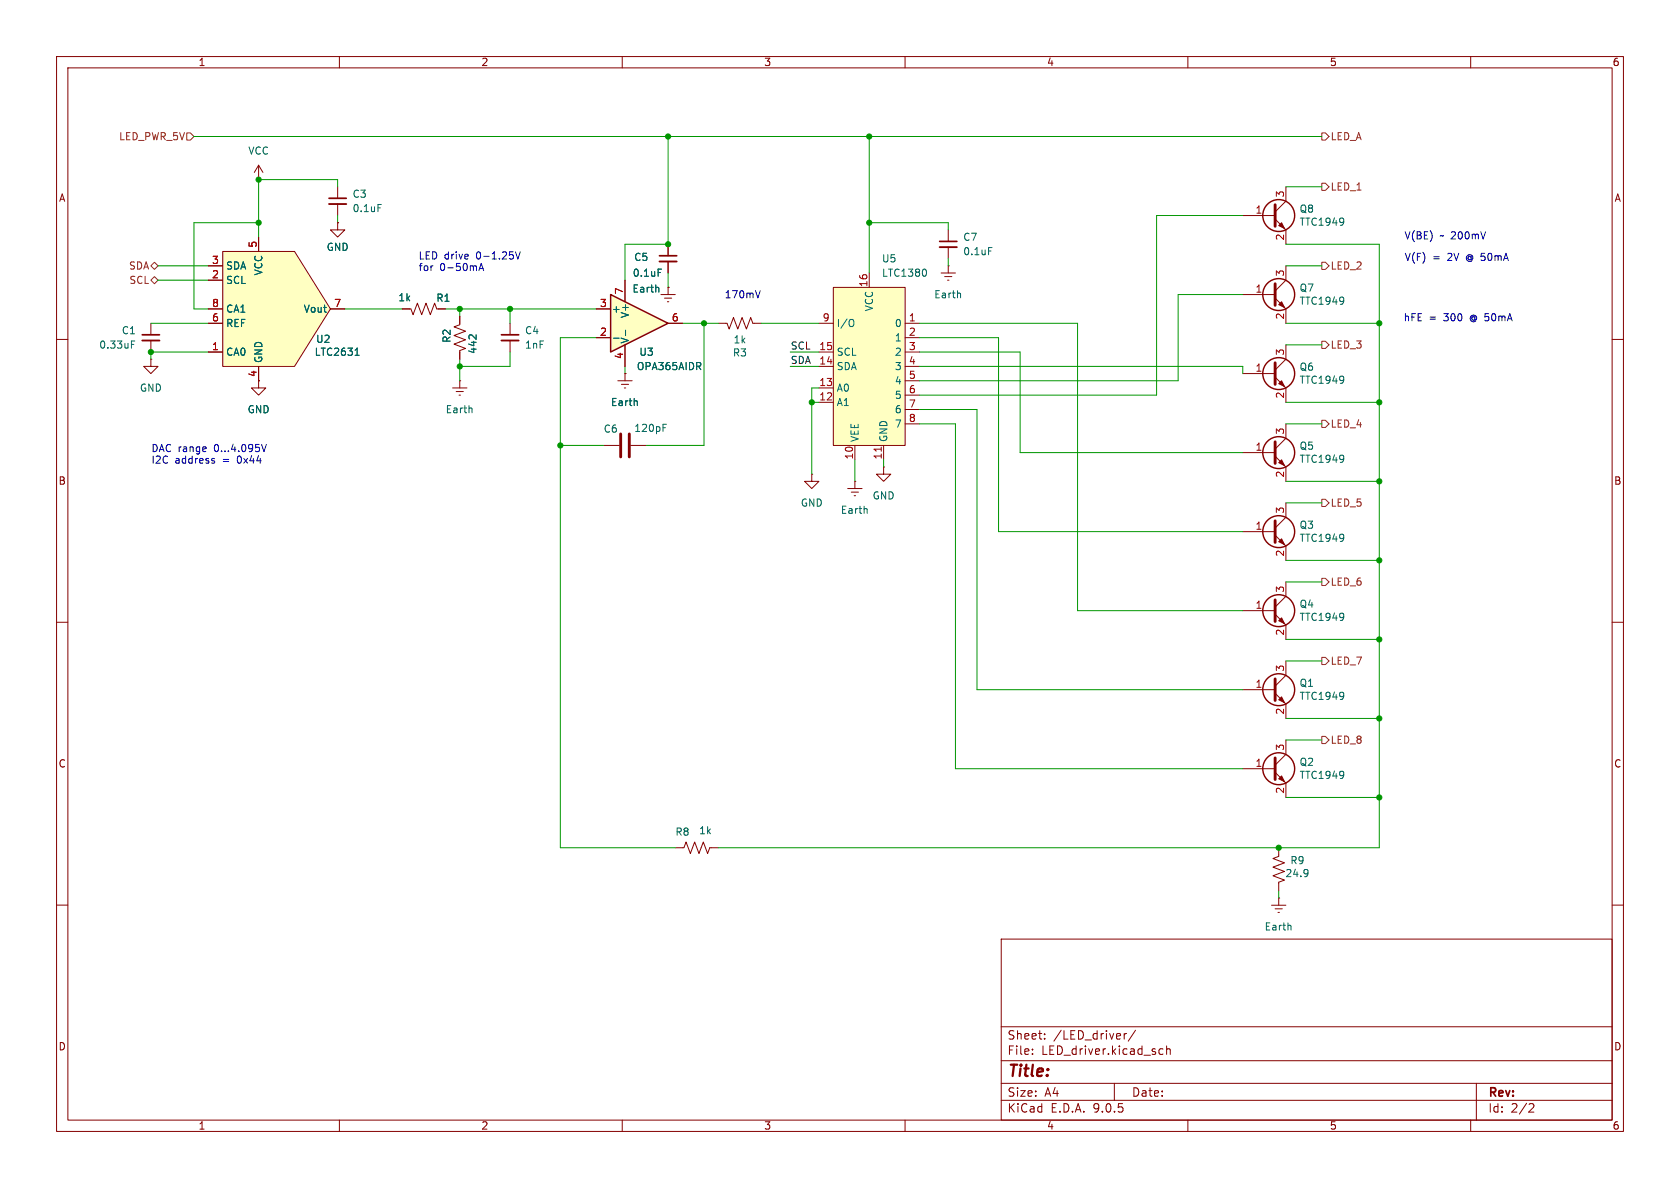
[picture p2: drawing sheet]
<svg xmlns="http://www.w3.org/2000/svg" width="297mm" height="210mm" viewBox="0 0 297 210" stroke-linecap="round" stroke-linejoin="round" font-family="sans-serif">
<g fill="none" stroke="#840000" stroke-width=".18">
<path d="M10 10h277v190h-277zM12 12h273v186h-273zM60 10v2M110 10v2M160 10v2M210 10v2M260 10v2M10 60h2M285 60h2M10 110h2M285 110h2M10 160h2"/>
<path d="M177 166h108v32h-108zM285 160h2M60 198v2M110 198v2M160 198v2M177 194.5h108M177 191.5h108M177 187.5h108M177 181.5h108M182.5 186.3v.1M182.5 185.5v.1M184.7 183.6v.1"/>
<path d="M184.7 182.8v.1M197 191.5v3M198.7 182.7v1M199.2 182.7l-.3 .1-.2 .2M200.7 182.1l-1.2 2M205 186.3l.2 .1 .4-.1M205.6 185.5l-.4-.1-.2 .1M206.2 185.5l.3-.1 .3 .1 .1 .9M206.2 184.9v1.5M210 198v2M260 198v2M261 191.5v6.5"/>
<path d="M270.5 195.1l.5 .1 .2 .3-1 1.1h1"/>
</g>
<path d="M39.4 44.5h12.7l6.3 10.1-6.3 10.2h-12.7z" fill="#ffffc2"/>
<g fill="none" stroke="#840000" stroke-width=".18">
<path d="M26.7 57.2v2M36.8 47h2.6M36.8 49.5h2.6M36.8 54.6h2.6M36.8 57.2h2.6M39.4 44.5h12.7l6.3 10.1-6.3 10.2h-12.7zM45.7 41.9v2.6M58.4 54.6h2.6M116.8 52.1h2.6M117.5 52.7h1.2M118 53.3h.2M118.1 50.8h.1"/>
<path d="M118.1 43.2v2M118.1 46.2v2.1M118.1 50.8v1.3M26.7 63.5v1.3h1.2l-1.2 1.2-1.3-1.2h1.3M26.7 63.5h.1M26.7 60.2v2M36.8 62.2h2.6M45.7 64.8v3.8h1.3l-1.3 1.3-1.3-1.3h1.3M219.7 94h5.7M225.4 94.6l1.9 1.9v2.6M227.3 88.9v2.5l-1.9 1.9"/>
</g>
<path d="M116.3 47.6h.7M116.4 50.8l.1 .8M23.2 60.9h.5M23.2 60.3h.6M62.8 62.8h.7M63 61.7l.1-.2v1.3" fill="none" stroke="#006464" stroke-width=".18"/>
<path d="M25.1 59.2h3.1M116.6 45.2h3" fill="none" stroke="#840000" stroke-width=".3"/>
<path d="M116.6 46.2h3M25.1 60.2h3.1" fill="none" stroke="#840000" stroke-width=".33"/>
<path d="M225.4 92.1v3.8" fill="none" stroke="#840000" stroke-width=".51"/>
<circle cx="226.1" cy="94" r="2.82" fill="none" stroke="#840000" stroke-width=".25"/>
<path d="M226.1 95.8l.5-.5 .5 1z" fill="#840000" stroke="#840000" stroke-width=".18"/>
<path d="M147.3 50.8h12.7v27.9h-12.7z" fill="#ffffc2"/>
<g fill="none" stroke="#840000" stroke-width=".18">
<path d="M144.8 57.2h2.5M147.3 50.8h12.7v27.9h-12.7zM153.7 48.3v2.5M160 57.2h2.6M160 59.7h2.6M144.8 62.2h2.5M144.8 64.8h2.5M144.8 68.6h2.5M144.8 71.1h2.5M151.1 78.7v2.6M156.2 78.7v2.6M160 62.2h2.6"/>
<path d="M160 64.8h2.6M160 67.3h2.6M160 69.9h2.6M160 72.4h2.6M160 74.9h2.6"/>
</g>
<path d="M150.6 56.5h.2a.81 .81 0 0 1-.2 1.2M163.6 47.6l.2 .5-.2 .7" fill="none" stroke="#006464" stroke-width=".18"/>
<path d="M155.8 79v.8" fill="none" stroke="#a90000" stroke-width=".18"/>
<path d="M107.9 52.1l10.2 5.1-10.2 5z" fill="#ffffc2"/>
<g fill="none" stroke="#840000" stroke-width=".25">
<path d="M107.9 52.1l10.2 5.1-10.2 5z"/>
<circle cx="226.1" cy="38.1" r="2.82"/>
<circle cx="226.1" cy="52.1" r="2.82"/>
<circle cx="226.1" cy="66" r="2.82"/>
<circle cx="226.1" cy="80" r="2.82"/>
<circle cx="226.1" cy="107.9" r="2.82"/>
<circle cx="226.1" cy="121.9" r="2.82"/>
<circle cx="226.1" cy="135.9" r="2.82"/>
</g>
<g fill="none" stroke="#840000" stroke-width=".18">
<path d="M45.7 31.8h.1M45.7 29.2l-.7 1.3M45.7 29.2l.8 1.3M45.7 29.2v2.6M59.7 39.4v1.2h-1.3l1.3 1.3 1.3-1.3h-1.3M59.7 39.4h.1M59.7 33v2.1M59.7 36.1v2M219.7 38.1h5.7M225.4 38.7l1.9 1.9v2.6M227.3 33v2.6l-1.9 1.9M36.8 54.6h2.6"/>
<path d="M36.8 57.2h2.6M36.8 49.5h2.6M36.8 47h2.6M45.7 41.9v2.6M58.4 54.6h2.6M71.1 54.6h1.5l.4 1 .8-2 .7 2 .8-2 .8 2 .7-2 .4 1h1.5M81.3 55.9v1.5l-1 .4 2 .7-2 .8 2 .8-2 .7 2 .8-1 .4v1.5M90.2 57.2v2M105.4 54.6h2.5M105.4 59.7h2.5M110.5 49.5v3.8M118.1 50.8h.1"/>
<path d="M118.1 57.2h2.5M118.1 43.2v2M118.1 46.2v2.1M127 57.2h1.5l.4 1 .8-2.1 .7 2.1 .8-2.1 .8 2.1 .7-2.1 .4 1.1h1.5M166.4 48.3h2.5M167 48.9h1.3M167.5 49.5h.3M167.6 47h.1M167.6 40.6v2.1M167.6 43.7v2M167.6 47v1.3M219.7 52.1h5.7"/>
<path d="M225.4 52.7l1.9 1.9v2.6M227.3 47v2.5l-1.9 1.9M36.8 62.2h2.6M45.7 64.8v2.5M80 68.6h2.5M80.6 69.2h1.3M81.2 69.9h.2M81.3 67.3h.1M81.3 67.3v1.3M90.2 60.2v2M106.7 78.7h2.8M109.2 67.3h2.6"/>
<path d="M109.9 67.9h1.2M110.4 68.6h.2M110.5 66h.1M110.5 61v3.8M110.5 66v1.3M111.5 78.7h2.8M219.7 66h5.7M225.4 66.7l1.9 1.9v2.5M227.3 61v2.5l-1.9 1.9M227.3 74.9v2.6l-1.9 1.9M143.5 83.8v1.3h1.3l-1.3 1.3-1.3-1.3h1.3M143.5 83.8h.1"/>
<path d="M149.9 86.4h2.5M150.5 87h1.3M151 87.6h.3M151.1 85.1h.1M151.1 85.1v1.3M156.2 82.6v1.2h1.3l-1.3 1.3-1.3-1.3h1.3M156.2 82.6h.1M219.7 80h5.7M225.4 80.6l1.9 2v2.5M219.7 108h5.7M225.4 108.6l1.9 1.9v2.5M227.3 102.9v2.5l-1.9 1.9"/>
<path d="M227.3 116.8v2.6l-1.9 1.9M219.7 135.9h5.7M219.7 121.9h5.7M225.4 136.5l1.9 1.9v2.6M225.4 122.6l1.9 1.9v2.5M227.3 130.8v2.6l-1.9 1.9M119.4 149.9h1.5l.4-1.1 .7 2.1 .8-2.1 .8 2.1 .7-2.1 .8 2.1 .4-1h1.5M226.1 158.8h.1M226.1 149.9v1.5l-1.1 .4 2.1 .7-2.1 .8 2.1 .8-2.1 .7 2.1 .8-1 .4v1.5M226.1 158.8v1.2M224.8 160h2.5M225.4 160.7h1.3"/>
<path d="M225.9 161.3h.3"/>
</g>
<g fill="none" stroke="#006464" stroke-width=".18">
<path d="M66.8 36.1h.6M83 59.2h.4M84.2 59.2v.8M108.5 59.8h.9M110.6 58.4v.9M116.3 47.6h.7M116.4 50.8l.1 .8M169.8 51.9v.7M174.8 43.8h.6M62.8 62.8h.7M63 61.7l.1-.2v1.3M83.4 72.2l.1 .8"/>
<path d="M112.6 70.9l.1 .8M117.2 75.6h.4M117.2 75h.6M153.2 90l.1 .7M231.1 153.8h.1a1.07 1.07 0 0 1-.1 1.1M231.2 154.2l-.1 .2M228.2 163.6v.8"/>
</g>
<path d="M225.4 36.2v3.8M225.4 50.2v3.8M109.7 76.7v4.1M111.3 76.7v4.1M225.4 64.1v3.8M225.4 78.1v3.8M225.4 106v3.9M225.4 134v3.8M225.4 120v3.8" fill="none" stroke="#840000" stroke-width=".51"/>
<g fill="#840000" stroke="#840000" stroke-width=".18">
<path d="M226.1 137.7l.5-.5 .5 1z"/>
<path d="M226.1 123.7l.5-.5 .5 1z"/>
<path d="M226.1 53.8l.5-.5 .5 1.1z"/>
<path d="M226.1 39.9l.5-.5 .5 1z"/>
<path d="M226.1 67.8l.5-.5 .5 1z"/>
<path d="M226.1 81.8l.5-.5 .5 1z"/>
<path d="M226.1 109.7l.5-.5 .5 1z"/>
</g>
<path d="M58.2 35.1h3M88.6 59.2h3.1M166.1 42.7h3.1" fill="none" stroke="#840000" stroke-width=".3"/>
<path d="M58.2 36.1h3M166.1 43.7h3.1M88.6 60.2h3.1" fill="none" stroke="#840000" stroke-width=".33"/>
<path d="M33 23.5h.7l.6 .6-.6 .7h-.7zM233.7 32.4h.6l.6 .6-.6 .7h-.6zM233.7 23.5h.6l.6 .6-.6 .7h-.6zM26.7 47l.6-.6 .6 .6-.6 .6zM26.7 49.5l.6-.6 .6 .6-.6 .7zM233.7 46.4h.6l.6 .6-.6 .6h-.6zM233.7 60.3h.6l.6 .7-.6 .6h-.6zM233.7 74.3h.6l.6 .6-.6 .7h-.6zM233.7 88.3h.6l.6 .6-.6 .6h-.6zM233.7 102.2h.6l.6 .7-.6 .6h-.6zM233.7 116.2h.6l.6 .6-.6 .7h-.6zM233.7 130.2h.6l.6 .6-.6 .6h-.6z" fill="none" stroke="#725600" stroke-width=".18"/>
<g fill="none" stroke="#009600" stroke-width=".18">
<path d="M34.3 24.1h199.4M45.7 39.4h-11.4v15.2h2.5M59.7 33v-1.2h-14v10.1M59.7 38.1v1.3M118.1 24.1v19.1h-7.6v6.3M153.7 39.4h13.9v1.2M153.7 24.1v24.2M219.7 38.1h-15.2v31.8h-41.9M227.3 33h6.4M26.7 57.2h10.1M27.9 47h8.9M27.9 49.5h8.9"/>
<path d="M61 54.6h10.1M78.7 54.6h26.7M81.3 54.6v1.3M90.2 54.6v2.6M105.4 59.7h-6.3v90.2h20.3M118.1 48.3v2.5M120.6 57.2h6.4M124.5 57.2v21.5h-10.2M134.6 57.2h10.2M162.6 57.2h27.9v50.8h29.2M162.6 59.7h13.9v34.3h43.2M167.6 45.7v1.3"/>
<path d="M219.7 52.1h-11.4v15.2h-45.7M227.3 57.2h16.5M227.3 43.2h16.5v106.7h-116.8M227.3 47h6.4M36.8 62.2h-10.1v1.3M81.3 63.5v3.8M90.2 62.2v2.6h-8.9M99.1 78.7h7.6M110.5 64.8v1.2M139.7 64.8h5.1M139.7 62.2h5.1M143.5 71.1h1.3"/>
<path d="M144.8 68.6h-1.3v15.2M162.6 64.8h57.1v1.2M162.6 62.2h17.7v17.8h39.4M162.6 72.4h10.1v49.5h47M162.6 74.9h6.3v61h50.8M227.3 61h6.4M227.3 74.9h6.4M227.3 71.1h16.5M151.1 81.3v3.8M156.2 81.3v1.3M227.3 85.1h16.5M227.3 99.1h16.5"/>
<path d="M227.3 88.9h6.4M227.3 116.8h6.4M227.3 113h16.5M227.3 102.9h6.4M227.3 127h16.5M227.3 130.8h6.4M226.1 157.5v1.3M227.3 141h16.5"/>
</g>
<path d="M84.7 47.8l.4-1.2 .4 1.2M84.8 47.5h.6M91.1 44.5l.5 1.3 .4-1.3M134.4 51.4l-.4 1.3M46.2 78.6l.5 1.2 .4-1.2M37.6 81.5h.3l.1 .2-.2 .2h-.3M37.6 81l.3 .1" fill="none" stroke="#0000c2" stroke-width=".18"/>
<g fill="#009600" stroke="#009600" stroke-width=".18">
<circle cx="81.3" cy="64.8" r=".46"/>
<circle cx="45.7" cy="31.8" r=".46"/>
<circle cx="90.2" cy="54.6" r=".46"/>
<circle cx="81.3" cy="54.6" r=".46"/>
<circle cx="26.7" cy="62.2" r=".46"/>
<circle cx="45.7" cy="39.4" r=".46"/>
<circle cx="243.8" cy="113" r=".46"/>
<circle cx="243.8" cy="127" r=".46"/>
<circle cx="226.1" cy="149.9" r=".46"/>
<circle cx="243.8" cy="141" r=".46"/>
<circle cx="243.8" cy="99.1" r=".46"/>
<circle cx="243.8" cy="57.2" r=".46"/>
<circle cx="243.8" cy="71.1" r=".46"/>
<circle cx="243.8" cy="85.1" r=".46"/>
<circle cx="153.7" cy="24.1" r=".46"/>
<circle cx="118.1" cy="24.1" r=".46"/>
<circle cx="118.1" cy="43.2" r=".46"/>
<circle cx="153.7" cy="39.4" r=".46"/>
<circle cx="143.5" cy="71.1" r=".46"/>
<circle cx="99.1" cy="78.7" r=".46"/>
<circle cx="124.5" cy="57.2" r=".46"/>
</g>
<text font-size="2.8" fill="#840000" x="178" y="190.9">Title:</text>
<g font-size="2.1" fill="#840000">
<text x="178" y="184">Sheet:</text>
<text x="186.2" y="184">/LED_driver/</text>
<text x="178" y="186.7">File:</text>
<text x="184.1" y="186.7">LED_driver.kicad_sch</text>
<text x="178" y="196.9">KiCad</text>
<text x="178" y="194.1">Size:</text>
<text x="184.7" y="194.1">A4</text>
<text x="185.7" y="196.9">E.D.A.</text>
<text x="193.3" y="196.9">9.0.5</text>
<text x="200" y="194.1">Date:</text>
<text x="263" y="194.3">Rev:</text>
<text x="263" y="196.9">Id:</text>
<text x="267.1" y="196.9">2/2</text>
</g>
<g font-size="1.8" fill="#840000">
<text x="35" y="11.9">1</text>
<text x="85" y="11.9">2</text>
<text x="135" y="11.9">3</text>
<text x="185" y="11.9">4</text>
<text x="235" y="11.9">5</text>
<text x="285" y="11.9">6</text>
<text x="10.3" y="35.9">A</text>
<text x="285.3" y="35.9">A</text>
<text x="10.3" y="85.9">B</text>
<text x="285.3" y="85.9">B</text>
<text x="10.3" y="135.9">C</text>
<text x="285.3" y="135.9">C</text>
<text x="10.3" y="185.9">D</text>
<text x="285.3" y="185.9">D</text>
<text x="35" y="199.9">1</text>
<text x="85" y="199.9">2</text>
<text x="135" y="199.9">3</text>
<text x="185" y="199.9">4</text>
<text x="235" y="199.9">5</text>
<text x="285" y="199.9">6</text>
</g>
<g font-size="1.8" fill="#725600">
<text x="21" y="25">LED_PWR_5V</text>
<text x="235.1" y="25">LED_A</text>
<text x="235.1" y="33.9">LED_1</text>
<text x="22.7" y="47.9">SDA</text>
<text x="235.1" y="47.9">LED_2</text>
<text x="22.8" y="50.4">SCL</text>
<text x="235.1" y="61.8">LED_3</text>
<text x="235.1" y="75.8">LED_4</text>
<text x="235.1" y="89.8">LED_5</text>
<text x="235.1" y="103.7">LED_6</text>
<text x="235.1" y="117.7">LED_7</text>
<text x="235.1" y="131.7">LED_8</text>
</g>
<g font-size="1.8" fill="#006464">
<text x="43.8" y="27.5">VCC</text>
<text x="62.2" y="35.2">C3</text>
<text x="62.2" y="37.7">0.1uF</text>
<text x="229.7" y="37.8">Q8</text>
<text x="229.7" y="40.1">TTC1949</text>
<text x="39.9" y="47.9">SDA</text>
<text x="57.7" y="44.6">GND</text>
<text x="112" y="46.3">C5</text>
<text x="155.8" y="46.6">U5</text>
<text x="170.2" y="42.8">C7</text>
<text x="170.2" y="45.3">0.1uF</text>
<text x="39.9" y="50.4">SCL</text>
<text x="46.6" y="48.8" transform="rotate(-90 46.6 48.8)">VCC</text>
<text x="70.3" y="53.5">1k</text>
<text x="77" y="53.5">R1</text>
<text x="111.7" y="51.9">Earth</text>
<text x="111.8" y="49.1">0.1uF</text>
<text x="155.8" y="49.1">LTC1380</text>
<text x="165.1" y="52.9">Earth</text>
<text x="229.7" y="51.8">Q7</text>
<text x="21.4" y="59.3">C1</text>
<text x="39.9" y="55.5">CA1</text>
<text x="39.9" y="58">REF</text>
<text x="53.6" y="55.5">Vout</text>
<text x="92.7" y="59.3">C4</text>
<text x="108.1" y="55.5">+</text>
<text x="111.4" y="56.3" transform="rotate(-90 111.4 56.3)">V+</text>
<text x="147.8" y="58">I/O</text>
<text x="154.5" y="55.1" transform="rotate(-90 154.5 55.1)">VCC</text>
<text x="158.1" y="58">0</text>
<text x="229.7" y="54.1">TTC1949</text>
<text x="17.4" y="61.8">0.33uF</text>
<text x="39.9" y="63.1">CA0</text>
<text x="46.6" y="64.3" transform="rotate(-90 46.6 64.3)">GND</text>
<text x="55.5" y="63.1">LTC2631</text>
<text x="55.8" y="60.8">U2</text>
<text x="79.9" y="60.7" transform="rotate(-90 79.9 60.7)">R2</text>
<text x="84.5" y="62.7" transform="rotate(-90 84.5 62.7)">442</text>
<text x="92.7" y="61.8">1nF</text>
<text x="111.4" y="60.8" transform="rotate(-90 111.4 60.8)">V-</text>
<text x="112.5" y="65.6">OPA365AIDR</text>
<text x="112.9" y="63.1">U3</text>
<text x="129.5" y="63.2">R3</text>
<text x="129.6" y="60.9">1k</text>
<text x="147.8" y="63.1">SCL</text>
<text x="147.8" y="65.6">SDA</text>
<text x="158.1" y="60.6">1</text>
<text x="158.1" y="63.1">2</text>
<text x="158.1" y="65.6">3</text>
<text x="229.7" y="65.7">Q6</text>
<text x="24.6" y="69.4">GND</text>
<text x="107.9" y="72">Earth</text>
<text x="147.8" y="69.4">A0</text>
<text x="147.8" y="72">A1</text>
<text x="158.1" y="68.2">4</text>
<text x="158.1" y="70.7">5</text>
<text x="229.7" y="68">TTC1949</text>
<text x="43.7" y="73.3">GND</text>
<text x="78.7" y="73.3">Earth</text>
<text x="106.6" y="76.7">C6</text>
<text x="112" y="76.6">120pF</text>
<text x="158.1" y="73.3">6</text>
<text x="158.1" y="75.8">7</text>
<text x="152" y="78.2" transform="rotate(-90 152 78.2)">VEE</text>
<text x="157.1" y="78.2" transform="rotate(-90 157.1 78.2)">GND</text>
<text x="229.7" y="79.7">Q5</text>
<text x="229.7" y="82">TTC1949</text>
<text x="141.5" y="89.8">GND</text>
<text x="154.2" y="88.5">GND</text>
<text x="148.5" y="91">Earth</text>
<text x="229.7" y="93.7">Q3</text>
<text x="229.7" y="96">TTC1949</text>
<text x="229.7" y="107.6">Q4</text>
<text x="229.7" y="110">TTC1949</text>
<text x="229.7" y="121.6">Q1</text>
<text x="229.7" y="123.9">TTC1949</text>
<text x="229.7" y="135.6">Q2</text>
<text x="229.7" y="137.9">TTC1949</text>
<text x="119.3" y="147.9">R8</text>
<text x="123.5" y="147.7">1k</text>
<text x="227.1" y="155.3">24.9</text>
<text x="228" y="153">R9</text>
<text x="223.5" y="164.7">Earth</text>
</g>
<g font-size="1.8" fill="#a90000">
<text x="227.1" y="35" transform="rotate(-90 227.1 35)">3</text>
<text x="221.9" y="37.8">1</text>
<text x="37.4" y="46.7">3</text>
<text x="45.5" y="43.9" transform="rotate(-90 45.5 43.9)">5</text>
<text x="227.1" y="42.6" transform="rotate(-90 227.1 42.6)">2</text>
<text x="37.4" y="49.3">2</text>
<text x="110.2" y="52.1" transform="rotate(-90 110.2 52.1)">7</text>
<text x="153.4" y="50.8" transform="rotate(-90 153.4 50.8)">16</text>
<text x="221.9" y="51.8">1</text>
<text x="227.1" y="49" transform="rotate(-90 227.1 49)">3</text>
<text x="37.4" y="54.4">8</text>
<text x="37.4" y="56.9">6</text>
<text x="59" y="54.4">7</text>
<text x="106" y="54.4">3</text>
<text x="106" y="59.4">2</text>
<text x="118.7" y="56.9">6</text>
<text x="145.3" y="56.9">9</text>
<text x="160.6" y="56.9">1</text>
<text x="160.6" y="59.4">2</text>
<text x="227.1" y="56.6" transform="rotate(-90 227.1 56.6)">2</text>
<text x="37.4" y="62">1</text>
<text x="110.2" y="63.6" transform="rotate(-90 110.2 63.6)">4</text>
<text x="144.7" y="62">15</text>
<text x="144.7" y="64.5">14</text>
<text x="160.6" y="62">3</text>
<text x="160.6" y="64.5">4</text>
<text x="221.9" y="65.8">1</text>
<text x="227.1" y="62.9" transform="rotate(-90 227.1 62.9)">3</text>
<text x="45.5" y="66.7" transform="rotate(-90 45.5 66.7)">4</text>
<text x="144.7" y="68.3">13</text>
<text x="144.7" y="70.9">12</text>
<text x="160.6" y="67.1">5</text>
<text x="160.6" y="69.6">6</text>
<text x="227.1" y="70.6" transform="rotate(-90 227.1 70.6)">2</text>
<text x="160.6" y="72.1">7</text>
<text x="160.6" y="74.7">8</text>
<text x="227.1" y="76.9" transform="rotate(-90 227.1 76.9)">3</text>
<text x="150.9" y="81.3" transform="rotate(-90 150.9 81.3)">10</text>
<text x="156" y="81.3" transform="rotate(-90 156 81.3)">11</text>
<text x="221.9" y="79.8">1</text>
<text x="227.1" y="84.5" transform="rotate(-90 227.1 84.5)">2</text>
<text x="221.9" y="93.7">1</text>
<text x="227.1" y="90.9" transform="rotate(-90 227.1 90.9)">3</text>
<text x="227.1" y="98.5" transform="rotate(-90 227.1 98.5)">2</text>
<text x="221.9" y="107.7">1</text>
<text x="227.1" y="104.8" transform="rotate(-90 227.1 104.8)">3</text>
<text x="227.1" y="112.5" transform="rotate(-90 227.1 112.5)">2</text>
<text x="227.1" y="118.8" transform="rotate(-90 227.1 118.8)">3</text>
<text x="221.9" y="121.7">1</text>
<text x="227.1" y="126.4" transform="rotate(-90 227.1 126.4)">2</text>
<text x="221.9" y="135.6">1</text>
<text x="227.1" y="132.8" transform="rotate(-90 227.1 132.8)">3</text>
<text x="227.1" y="140.4" transform="rotate(-90 227.1 140.4)">2</text>
</g>
<g font-size="1.8" fill="#0000c2">
<text x="73.9" y="46.1">LED drive</text>
<text x="84.3" y="46.1">0-1.25V</text>
<text x="248.2" y="42.5">V(BE)</text>
<text x="248.2" y="46.3">V(F)</text>
<text x="253.3" y="46.3">=</text>
<text x="254.6" y="42.5">~ 200mV</text>
<text x="256" y="46.3">2V</text>
<text x="259.5" y="46.3">@ 50mA</text>
<text x="73.9" y="48.1">for</text>
<text x="77.7" y="48.1">0-50mA</text>
<text x="128" y="52.9">170mV</text>
<text x="248.1" y="57">hFE</text>
<text x="252.6" y="57">=</text>
<text x="255.4" y="57">300</text>
<text x="260.2" y="57">@ 50mA</text>
<text x="26.7" y="80">DAC range</text>
<text x="26.7" y="82">I2C</text>
<text x="30.9" y="82">address</text>
<text x="38" y="80">0...4.095V</text>
<text x="39.5" y="82">=</text>
<text x="42.2" y="82">0x44</text>
</g>
<g font-size="1.8" fill="#0f0f0f">
<text x="139.7" y="61.9">SCL</text>
<text x="139.7" y="64.4">SDA</text>
</g>
</svg>
